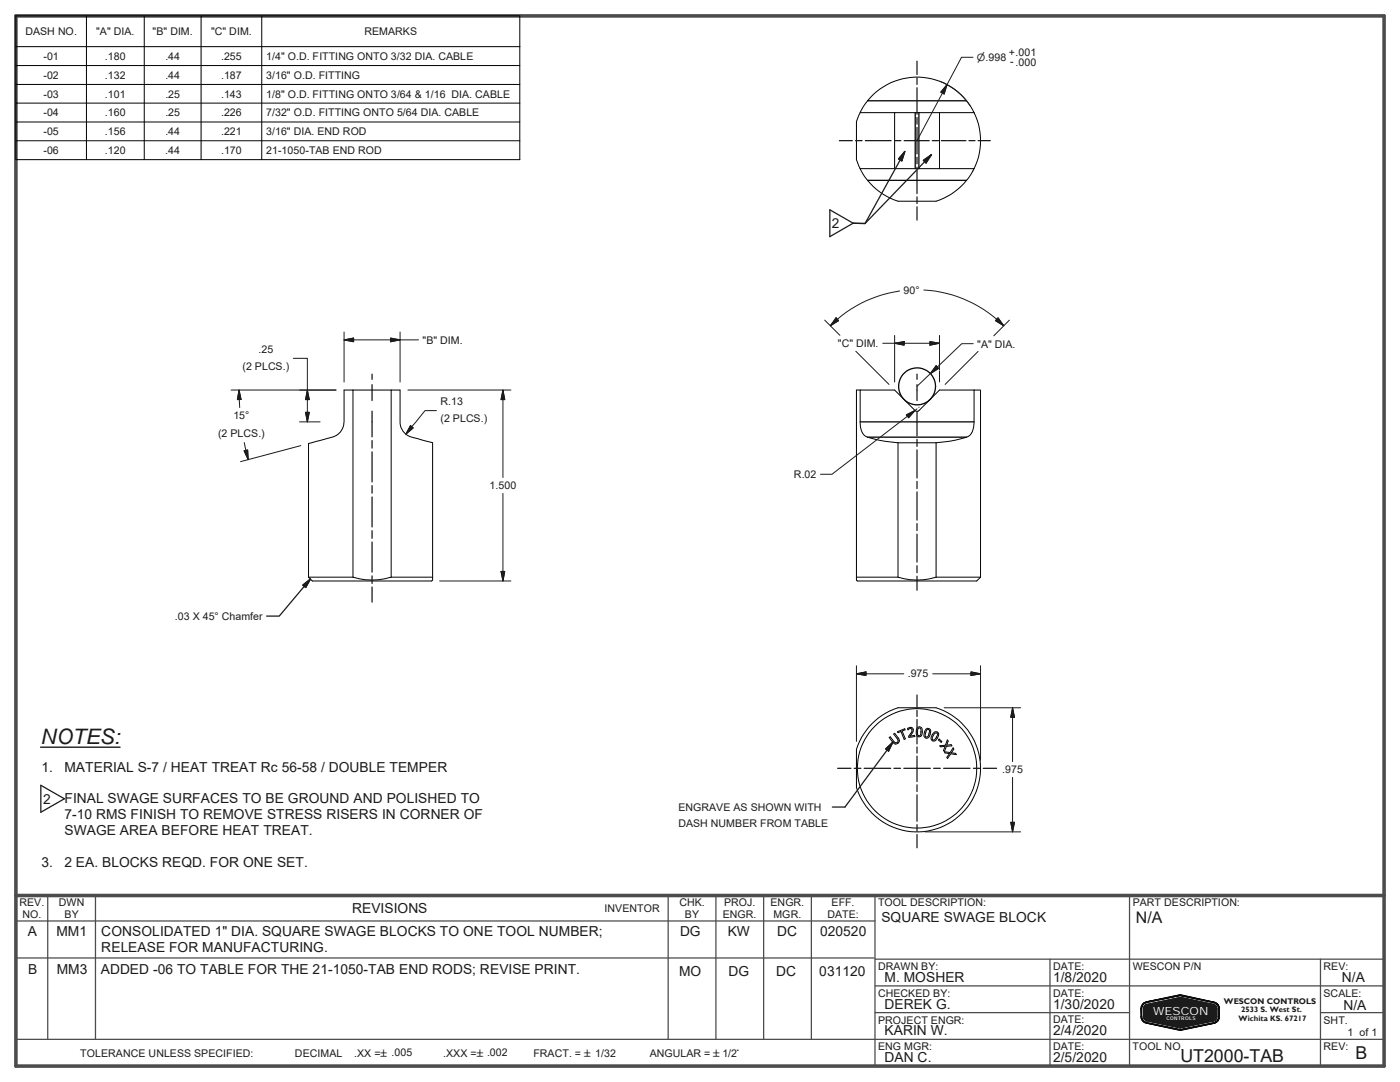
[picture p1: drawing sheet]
<svg xmlns="http://www.w3.org/2000/svg" width="279mm" height="216mm" viewBox="0 0 279 216" stroke-linecap="round" stroke-linejoin="round" font-family="sans-serif">
<g fill="none" stroke="#000" stroke-width=".2">
<path d="M3.2 3.2h100.5v28.7h-100.5zM3.2 9.3h100.5M3.2 13.1h100.5M3.2 16.8h100.5M17.3 3.2v28.7M28.8 3.2v28.7M40.1 3.2v28.7M52.2 3.2v28.7M3.2 20.6h100.5M3.2 24.3h100.5M3.2 28.1h100.5M171.7 33.7v.1a12.8 12.8 0 0 0 7.5 6.4h7.6a12.5 12.5 0 0 0 7.6-6.5"/>
<path d="M171.7 22.5l-.8 1.8v7.6l.8 1.8M171.7 33.7h22.7M178.5 22.5h-6.8v-.2a12.7 12.7 0 0 1 11.4-6.9 12.7 12.7 0 0 1 11.3 7.1M187.5 22.5v11.2M194.4 22.5h-15.9v11.2M194.4 22.5a12.7 12.7 0 0 1 0 11.2M70.4 77.8h-1.7v6.4a3.3 3.3 0 0 1-3 3.2l-4.1 1.1v26.7M70.4 77.8h7.7M70.4 77.8v37.4M78.1 77.8h1.7v6.4a3.2 3.2 0 0 0 3 3.2l3.5 .9v27.4a1.16 1.16 0 0 1-1.2 .2h-22.8l-.7-.7M78.1 77.8v37.4M171.7 77.8v6.4a2.8 2.8 0 0 0 2.6 3.3l1.9 .5 3 .3"/>
<path d="M171.7 77.8h6.8l4.4 4.3 .5-.2 4.1-4.1h6.9M171.7 77.8h-.8v37.4M194.4 77.8h1.3v37.4M194.4 77.8v6.6a2.77 2.77 0 0 1-2.6 3.1l-2 .5-3 .3M179.2 88.3h7.6M179.2 88.3v26.9M186.8 88.3v26.9M61.6 115.2h8.8M70.4 115.2a13 13 0 0 0 7.7 0M78.1 115.2h8.2M170.9 115.2h8.3M170.9 115.2v.5a.42 .42 0 0 0 .7 .2h23.3l.8-.7"/>
<path d="M179.2 115.2a12.9 12.9 0 0 0 7.6 0M186.8 115.2h8.9M174.1 144.4l1.3-1.2 1.4-.9a7.9 7.9 0 0 1 5.3-1.1h2.3a7.6 7.6 0 0 1 5.5 1.5 12.7 12.7 0 0 1 .8 20.7 12.7 12.7 0 0 1-19.8-6.3v-5.2a7.5 7.5 0 0 1 1.5-5.5zM177.5 147.2l.2-.2 .7 1a.44 .44 0 0 0 .7 .1 .44 .44 0 0 0 0-.7l-.7-.9 .2-.2 .7 1a.69 .69 0 0 1-.1 1 .69 .69 0 0 1-1-.2zM179.1 146l1.5-.6v.2l-.6 .3 .7 1.5-.3 .1-.6-1.5-.6 .2zM181.1 145.3a.67 .67 0 0 1 1.1 0 .67 .67 0 0 1-.2 1l-.4 .6 .9-.2 .1 .3-1.2 .2v-.3l.4-.7a.47 .47 0 0 0 .1-.7 .47 .47 0 0 0-.7 .1zM183.1 145.2a.6 .6 0 0 1 .7 0 .6 .6 0 0 1 .3 .6 .89 .89 0 0 1-.7 1.2 .74 .74 0 0 1-.5-1v-.5zM183.3 145.3a.47 .47 0 0 1 .5 .2 .47 .47 0 0 1 0 .5 .45 .45 0 0 1-.1 .6 .45 .45 0 0 1-.5 .1l-.1-1zM184.8 145.5a.6 .6 0 0 1 .8 0 .6 .6 0 0 1 .1 .8 .91 .91 0 0 1-.9 1 .74 .74 0 0 1-.3-1.1zM185 145.6a.39 .39 0 0 1 .5 .1 .39 .39 0 0 1-.1 .5 .72 .72 0 0 1-.6 .9 1.2 1.2 0 0 1 .2-1.5zM186.3 146.3a.6 .6 0 0 1 .9-.1 .6 .6 0 0 1 0 .8 .91 .91 0 0 1-1.1 .8 1.01 1.01 0 0 1 .2-1.5zM186.6 146.3a.37 .37 0 0 1 .5 .1 .37 .37 0 0 1-.1 .5l-.1 .2a.54 .54 0 0 1-.8 .5v-.5z"/>
<path d="M187.4 147.5l.6 .5-.2 .1-.5-.4zM187.6 148.8l1.1-.1 .4-1 .1 .2-.3 .8 .9-.1 .2 .2-1.1 .1-.4 1.1-.2-.2 .3-.9-.9 .1zM188.5 150l1.1 .2 .6-1 .2 .3-.5 .7 .8 .1 .1 .3-1.1-.2-.6 1-.1-.3 .5-.7-.9-.2z"/>
<circle cx="183" cy="153.3" r="11.9"/>
</g>
<g fill="none" stroke="#000" stroke-width=".25">
<path d="M173.1 36h19.8M173.1 20.1h19.8M182.6 22.5v11.2M183.4 22.5v11.2M171.7 84.2h22.7M173.1 87.2h19.8M228.1 200.3l.7-.4 6.7-1.4 7.3 1.7 .5 .8v2.1l-.3 .7-.7 .4-6.8 1.4-7.2-1.7-.4-.3-.2-.8 .1-1.8zM228.2 200.4l.6-.4 6.7-1.4 7.2 1.7 .3 .3 .2 .4v2.1l-.2 .5-.7 .5-6.8 1.4-7.1-1.6-.4-.4-.2-.7 .1-1.8z"/>
<circle cx="183" cy="77.1" r="3.7"/>
</g>
<g fill="#1b1b1b" stroke="#1b1b1b" stroke-width=".2">
<path d="M228.6 200.6l.3-.2z"/>
<path d="M228.4 200.7l.5-.3z"/>
<path d="M228.4 200.7l.5-.3-.6 .5z"/>
<path d="M228.3 200.9l.6-.5-.6 .6z"/>
<path d="M228.3 201l.6-.6-.7 .9z"/>
<path d="M228.9 200.4l-.7 2.4v-1.5z"/>
<path d="M228.9 200.4v3.3l-.7-.9z"/>
<path d="M228.2 202.8l.7 .9z"/>
<path d="M228.3 203l.6 .7z"/>
<path d="M228.3 203.2l.6 .5z"/>
<path d="M228.4 203.3l.5 .4z"/>
<path d="M228.6 203.5l.3 .2z"/>
<path d="M228.9 200.4l6.6-1.4-6.6 4.7z"/>
<path d="M228.9 203.7l6.6-4.7v6.1z"/>
<path d="M235.5 199l6.7 1.4-6.7 4.7z"/>
<path d="M235.5 205.1l6.7-4.7v3.3z"/>
<path d="M242.2 200.4l.6 .9-.6 2.4z"/>
<path d="M242.8 201.3v1.6l-.6 .8z"/>
<path d="M242.8 202.9l-.6 .8z"/>
<path d="M242.8 203.1l-.6 .6z"/>
<path d="M242.2 203.7l.5-.5z"/>
<path d="M242.2 203.7l.5-.3z"/>
<path d="M242.2 203.7l.3-.2z"/>
<path d="M242.2 200.4l.6 .7v.2z"/>
<path d="M242.2 200.4l.6 .7z"/>
<path d="M242.2 200.4l.5 .5z"/>
<path d="M242.2 200.4l.5 .3z"/>
<path d="M242.2 200.4l.3 .2z"/>
<path d="M228.8 199.9l6.7-1.3-6.7 1.4z"/>
<path d="M228.5 200l.3-.1v.1z"/>
<path d="M228.5 200h.3l-.2 .1z"/>
<path d="M228.2 200.2l.3-.2 .1 .1z"/>
<path d="M228.2 200.2l.4-.1-.3 .2z"/>
<path d="M228.2 200.2l.1 .1-.3 .1z"/>
<path d="M228 200.4l.3-.1z"/>
<path d="M228 200.4h.1l-.2 .3z"/>
<path d="M227.9 200.7l.2-.3-.1 .3z"/>
<path d="M227.9 200.7h.1l-.2 .2z"/>
<path d="M228 200.7l-.2 .2z"/>
<path d="M227.8 200.9l.1 .1-.2 .3z"/>
<path d="M227.9 201l-.2 .3z"/>
<path d="M227.7 201.3h.1v1.5z"/>
<path d="M227.7 201.3l.1 1.5h-.1z"/>
<path d="M227.7 202.8l.2 .3z"/>
<path d="M227.7 202.8l.2 .3-.1 .1z"/>
<path d="M227.8 203.2l.1-.1 .1 .3z"/>
<path d="M227.8 203.2l.2 .2h-.1z"/>
<path d="M227.9 203.4h.1l.1 .2z"/>
<path d="M227.9 203.4l.2 .2-.1 .1z"/>
<path d="M228 203.7l.1-.1 .2 .2z"/>
<path d="M228 203.7l.3 .1z"/>
<path d="M228.2 203.9l.4 .1z"/>
<path d="M228.6 204h.2h-.3z"/>
<path d="M228.5 204h.3z"/>
<path d="M228.8 204l6.7 1.5z"/>
<path d="M228.8 204.1l6.7 1.4v.1z"/>
<path d="M235.5 205.5l6.8-1.3-6.8 1.4z"/>
<path d="M235.5 198.6l6.8 1.4z"/>
<path d="M235.5 198.5l6.8 1.5-6.8-1.4z"/>
<path d="M228.8 199.9l6.7-1.4v.1z"/>
<path d="M242.3 200h.3z"/>
<path d="M242.3 200.1l.3-.1-.1 .2z"/>
<path d="M242.6 200l.2 .2h-.3z"/>
<path d="M242.5 200.2h.3z"/>
<path d="M242.8 200.2l.3 .2z"/>
<path d="M242.8 200.3l.3 .1-.1 .1z"/>
<path d="M243 200.5l.1-.1 .1 .3z"/>
<path d="M243 200.5l.2 .2h-.1z"/>
<path d="M243.1 200.7h.1l.1 .3z"/>
<path d="M243.1 200.7l.2 .3h-.1z"/>
<path d="M243.2 201h.1v.3z"/>
<path d="M243.2 201l.1 .3z"/>
<path d="M243.2 201.3h.1v1.6z"/>
<path d="M243.2 201.3l.1 1.6h-.1z"/>
<path d="M243.2 202.9h.1l-.1 .3z"/>
<path d="M243.3 202.9v.3h-.1z"/>
<path d="M243.2 203.2h.1l-.2 .2z"/>
<path d="M243.3 203.2l-.1 .3-.1-.1z"/>
<path d="M243.1 203.4l.1 .1-.2 .1z"/>
<path d="M243 203.6l.2-.1-.1 .2z"/>
<path d="M243 203.6l.1 .1-.3 .1z"/>
<path d="M242.8 203.8l.3-.1z"/>
<path d="M242.5 204l.3-.1z"/>
<path d="M242.5 204l.3-.1-.2 .2z"/>
<path d="M242.3 204.1l.2-.1 .1 .1z"/>
<path d="M242.3 204.1h.3l-.3 .1z"/>
<path d="M235.5 205.5l6.8-1.4v.1z"/>
<path d="M77.9 67.5l1.9 .3-1.9 .4z"/>
<path d="M68.7 67.8l1.9-.3v.7z"/>
<path d="M61.3 77.8l.4 1.9h-.7z"/>
<path d="M61 82.3h.7l-.4 1.9z"/>
<path d="M47.7 77.8l.4 1.9h-.7z"/>
<path d="M48.7 90l.7-.2 .1 1.9z"/>
<path d="M81.9 84.9l.6 .5-1.5 1.2z"/>
<path d="M199.2 63.4l1.1 1.6-1.6-1z"/>
<path d="M166.9 63.4l.5 .6-1.7 1z"/>
<path d="M180.9 82.8l1.7-.9-1.3 1.5z"/>
<path d="M202.1 141.2l.4 1.9h-.8z"/>
<path d="M201.7 164.1h.8l-.4 1.9z"/>
<path d="M170.9 134.5l1.9-.4v.7z"/>
<path d="M193.8 134.1l1.9 .4-1.9 .3z"/>
<path d="M189 16.9l-.6 1.9-.7-.4z"/>
<path d="M100.4 77.8l.3 1.9h-.7z"/>
<path d="M100 114h.7l-.3 1.9z"/>
<path d="M186.8 73l.5 .5-1.6 1z"/>
<path d="M178.5 68.5l1.9-.3v.7z"/>
<path d="M185.6 68.2l1.9 .3-1.9 .4z"/>
</g>
<path d="M3.2 3.2h273v209.5h-273zM3.2 178.7h273" fill="none" stroke="#4c4c4c" stroke-width=".71"/>
<path d="M235.5 199l6.9 1.5 .4 .5-.1 2.3-.5 .4-6.7 1.4-6.6-1.4-.6-.4-.1-.5" fill="none" stroke="#1b1b1b" stroke-width=".36"/>
<g fill="none" stroke="#1b1b1b" stroke-width=".25">
<path d="M183 12.2v2.7M183 15.5v1.3M183 17.5v5.3M167.5 28.1h2.6M170.7 28.1h1.3M172.7 28.1h5.1M178.5 28.1h1.3M180.4 28.1h5M180.6 30.2l-.6 1.9-.7-.4zM180.6 30.2l-8 14.4-2.3-.1M182.9 34l-10.3 10.6-2.3-.1M183 23.5v1.3"/>
<path d="M183 25.4v5.3M183 31.4v1.3M183 33.4v5.2M183 39.3v1.3M184.3 32l1.6-1.1-1.1 1.6zM185.9 30.9l-2.8 2.8M186.1 28.1h1.2M187.9 28.1h4.9M193.4 28.1h1.2M195.2 28.1h2.4M165.6 41.9l4.7 2.6-4.7 2.7zM183 41.3v2.6"/>
<path d="M74.3 74.7v1M74.3 76.8v3.1M183 74.7v1M183 76.8v3.1M74.3 82v5.2M74.3 87.9v1.5M74.3 90.2v6M74.3 96.9v1.5M74.3 99.2v6M183 82v5M183 87.7v1.4M183 89.8v5.6"/>
<path d="M183 96.1v1.4M183 98.2v5.6M60.4 116.8l1.6-1.3-1 1.7zM62 115.5l-6.3 7.4h-2.5M74.3 105.9v1.5M74.3 108.2v6M74.3 114.9v1.5M74.3 117.1v3M183 104.5v1.4M183 106.6v5.6M183 112.9v1.4M183 115v2.8"/>
<path d="M183 138.7v2.4M8.1 156.7l4.7 2.7-4.7 2.7zM167.2 153.3h2.6M170.5 153.3h1.3M172.5 153.3h5.3M174.3 153.4l-5.7 7.6h-2.5M176.8 149.4l1.4-1.3-.9 1.8zM178.2 148.1l-3.8 5.1M178.4 153.3h1.3M180.4 153.3h5.3M183 141.7v1.3M183 143.6v4.8"/>
<path d="M183 149.1v1.2M183 150.9v5.1M183 156.6v1.3M183 158.6v5.3M186.3 153.3h1.4M188.3 153.3h5.3M194.3 153.3h1.3M196.2 153.3h2.7M183 164.5v1.4M183 166.5v2.7M235.5 199l-6.8 1.5-.4 .5-.1 1.8"/>
</g>
<g fill="none" stroke="#4c4c4c" stroke-width=".25">
<path d="M9.5 178.7v28.7M19 178.7v28.7M133.3 178.7v28.7M142.9 178.7v28.7M152.4 178.7v28.7M161.9 178.7v28.7M174.6 178.7v34M225.4 178.7v34M3.3 191.2h171.2M3.3 183.8h171.3M174.6 196.7h101.6M174.6 191.4h101.6"/>
<path d="M209.5 191.4v21.3M263.5 191.4v21.3M3.3 207.4h272.9M174.6 202.1h50.8M263.5 202.1h12.7"/>
</g>
<g fill="none" stroke="#1b1b1b" stroke-width=".2">
<path d="M187.6 16.2a12.5 12.5 0 0 1 6 4.9M189 16.9l-.6 1.9-.7-.4zM194.2 11.4h-2.3l-8.9 16.7M179.6 58.1a24.3 24.3 0 0 0-13.9 6.9M184.4 57.9a24.3 24.3 0 0 1 15.9 7.1M46.1 77.8h21M47.7 77.8l.1 3.5M47.7 77.8l.4 1.9h-.7zM58.5 71.5h2.8v12.7M61.3 77.8l.4 1.9h-.7zM68.7 67.8l1.9-.3v.7zM68.7 66.3v9.9"/>
<path d="M77.9 67.5l1.9 .3-1.9 .4zM79.8 66.3v9.9M81.4 77.8h20.6M83.5 67.8h-14.8M100.4 77.8v17.5M100.4 77.8l.3 1.9h-.7zM164.6 63.9l3 3M166.9 63.4l.5 .6-1.7 1zM170.8 70.1l6.6 6.6M176.2 68.5h11.3M178.5 68.5l1.9-.3v.7zM178.5 66.9v9.3"/>
<path d="M185.6 68.2l1.9 .3-1.9 .4zM186.8 73l.5 .5-1.6 1zM187.5 66.9v6.9M187.5 74v2.2M194.2 68.6h-2.3l-8.9 8.5M195.2 70.1l-6.6 6.6M199.2 63.4l1.1 1.6-1.6-1zM201.4 63.9l-3.1 3.1M48.7 90l.7-.2 .1 1.9zM48.7 88.3l.8 3.4M59.8 84.2h4.1M60 88.9l-12 3.2"/>
<path d="M61 82.3h.7l-.4 1.9zM81.9 84.9l.6 .5-1.5 1.2zM87.1 81.9h-2.3l-3.8 4.7M100.4 98.4v17.5M180.9 82.8l1.7-.9-1.3 1.5zM183 81.6l-17 13h-2.3M183.4 81.2v.1M87.7 115.9h14.3M100 114h.7l-.3 1.9zM170.9 134.5l1.9-.4v.7zM170.9 134.5h9.5M170.9 132.8v15.1"/>
<path d="M186.1 134.5h9.6M193.8 134.1l1.9 .4-1.9 .3zM195.7 132.8v18.9M188.4 141.2h15.3M202.1 141.2v10.8M202.1 155.1v10.9M202.1 141.2l.4 1.9h-.8zM184.6 166h19.1M201.7 164.1h.8l-.4 1.9z"/>
</g>
<g fill="#1b1b1b" stroke="#1b1b1b" stroke-width=".25">
<path d="M176.8 149.4l1.4-1.3-.9 1.8z"/>
<path d="M60.4 116.8l1.6-1.3-1 1.7z"/>
<path d="M180.6 30.2l-.6 1.9-.7-.4z"/>
<path d="M184.3 32l1.6-1.1-1.1 1.6z"/>
</g>
<path d="M8.1 149.1h15.9" fill="none" stroke="#1b1b1b" stroke-width=".28"/>
<text font-size="4.3" fill="#1b1b1b" x="8.1" y="148.4">NOTES:</text>
<g font-size="3.5" fill="#1b1b1b">
<text x="235.6" y="211.8">UT2000-TAB</text>
<text x="270.5" y="211.3">B</text>
</g>
<text font-size="3.2" fill="#1b1b1b" x="226.7" y="184.2">N/A</text>
<g font-size="2.8" fill="#1b1b1b">
<text x="8.3" y="153.9">1.</text>
<text x="12.9" y="153.9">MATERIAL S-7 / HEAT TREAT Rc 56-58 / DOUBLE TEMPER</text>
<text x="8.6" y="160.4">2</text>
<text x="12.9" y="160.3">FINAL SWAGE SURFACES TO BE GROUND AND POLISHED TO</text>
<text x="12.9" y="166.6">SWAGE AREA BEFORE HEAT TREAT.</text>
<text x="12.9" y="163.5">7-10 RMS FINISH TO REMOVE STRESS RISERS IN CORNER OF</text>
<text x="8.3" y="173">3.</text>
<text x="12.8" y="173">2 EA. BLOCKS REQD. FOR ONE SET.</text>
<text x="70.3" y="182.2">REVISIONS</text>
<text x="175.9" y="183.9">SQUARE SWAGE BLOCK</text>
<text x="5.6" y="186.8">A</text>
<text x="11.3" y="186.8">MM1</text>
<text x="20.2" y="186.8">CONSOLIDATED 1&quot; DIA. SQUARE SWAGE BLOCKS TO ONE TOOL NUMBER;</text>
<text x="20.2" y="189.9">RELEASE FOR MANUFACTURING.</text>
<text x="135.7" y="186.9">DG</text>
<text x="145.2" y="186.9">KW</text>
<text x="155.1" y="186.9">DC</text>
<text x="163.7" y="186.9">020520</text>
<text x="5.6" y="194.4">B</text>
<text x="11.3" y="194.4">MM3</text>
<text x="20.1" y="194.3">ADDED -06 TO TABLE FOR THE 21-1050-TAB END RODS; REVISE PRINT.</text>
<text x="135.5" y="194.7">MO</text>
<text x="145.4" y="194.7">DG</text>
<text x="154.9" y="194.7">DC</text>
<text x="163.5" y="194.7">031120</text>
<text x="176.5" y="195.9">M. MOSHER</text>
<text x="210.2" y="195.9">1/8/2020</text>
<text x="267.8" y="196">N/A</text>
<text x="176.5" y="201.3">DEREK G.</text>
<text x="210.2" y="201.3">1/30/2020</text>
<text x="268.1" y="201.5">N/A</text>
<text x="176.5" y="206.5">KARIN W.</text>
<text x="210.2" y="206.6">2/4/2020</text>
<text x="176.5" y="211.9">DAN C.</text>
<text x="210.2" y="211.9">2/5/2020</text>
</g>
<text font-size="2.7" fill="#1b1b1b" x="166" y="45.5">2</text>
<text font-size="2.3" fill="#fff" x="230.1" y="202.5">WESCON</text>
<g font-size="2.1" fill="#1b1b1b">
<text x="5.1" y="7">DASH NO.</text>
<text x="8.7" y="12">-01</text>
<text x="19.2" y="7">&quot;A&quot; DIA.</text>
<text x="21" y="12">.180</text>
<text x="30.5" y="7">&quot;B&quot; DIM.</text>
<text x="33" y="12">.44</text>
<text x="42.1" y="7">&quot;C&quot; DIM.</text>
<text x="44.2" y="12">.255</text>
<text x="53.1" y="12">1/4&quot; O.D. FITTING ONTO 3/32 DIA. CABLE</text>
<text x="72.7" y="7">REMARKS</text>
<text x="201.3" y="11.2">+.001</text>
<text x="8.7" y="15.7">-02</text>
<text x="21" y="15.7">.132</text>
<text x="33" y="15.7">.44</text>
<text x="44.2" y="15.7">.187</text>
<text x="53.1" y="15.7">3/16&quot; O.D. FITTING</text>
<text x="201.6" y="13.1">- .000</text>
<text x="8.7" y="19.5">-03</text>
<text x="8.7" y="23.2">-04</text>
<text x="21" y="19.5">.101</text>
<text x="21" y="23.2">.160</text>
<text x="33" y="19.5">.25</text>
<text x="33" y="23.2">.25</text>
<text x="44.2" y="19.5">.143</text>
<text x="44.2" y="23.2">.226</text>
<text x="53.1" y="19.5">1/8&quot; O.D. FITTING ONTO 3/64 &amp; 1/16 DIA. CABLE</text>
<text x="53.1" y="23.2">7/32&quot; O.D. FITTING ONTO 5/64 DIA. CABLE</text>
<text x="8.7" y="27">-05</text>
<text x="21" y="27">.156</text>
<text x="33" y="27">.44</text>
<text x="44.2" y="27">.221</text>
<text x="53.1" y="27">3/16&quot; DIA. END ROD</text>
<text x="8.7" y="30.7">-06</text>
<text x="20.9" y="30.7">.120</text>
<text x="33" y="30.7">.44</text>
<text x="44.1" y="30.7">.170</text>
<text x="53.1" y="30.7">21-1050-TAB END ROD</text>
<text x="180.3" y="58.6">90°</text>
<text x="51.6" y="70.4">.25</text>
<text x="84.3" y="68.6">&quot;B&quot; DIM.</text>
<text x="167.2" y="69.3">&quot;C&quot; DIM.</text>
<text x="195" y="69.3">&quot;A&quot; DIA.</text>
<text x="48.4" y="73.7">(2 PLCS.)</text>
<text x="46.6" y="83.7">15°</text>
<text x="87.9" y="80.8">R.13</text>
<text x="43.5" y="87.1">(2 PLCS.)</text>
<text x="87.9" y="84.2">(2 PLCS.)</text>
<text x="158.5" y="95.4">R.02</text>
<text x="97.7" y="97.6">1.500</text>
<text x="34.9" y="123.7">.03 X 45° Chamfer</text>
<text x="181.1" y="135.2">.975</text>
<text x="200" y="154.3">.975</text>
<text x="135.4" y="161.8">ENGRAVE AS SHOWN WITH</text>
<text x="135.4" y="165">DASH NUMBER FROM TABLE</text>
<text x="3.9" y="180.8">REV.</text>
<text x="4.5" y="183.2">NO.</text>
<text x="11.8" y="180.8">DWN</text>
<text x="12.9" y="183.2">BY</text>
<text x="120.6" y="182">INVENTOR</text>
<text x="135.6" y="180.8">CHK.</text>
<text x="136.7" y="183.2">BY</text>
<text x="144.3" y="183.2">ENGR.</text>
<text x="144.5" y="180.8">PROJ.</text>
<text x="153.8" y="180.8">ENGR.</text>
<text x="154.4" y="183.2">MGR.</text>
<text x="165.1" y="183.2">DATE:</text>
<text x="166" y="180.8">EFF.</text>
<text x="175.3" y="180.9">TOOL DESCRIPTION:</text>
<text x="226.1" y="180.9">PART DESCRIPTION:</text>
<text x="175.2" y="193.5">DRAWN BY:</text>
<text x="210.2" y="193.5">DATE:</text>
<text x="226.1" y="193.6">WESCON P/N</text>
<text x="264.1" y="193.5">REV:</text>
<text x="175.2" y="198.9">CHECKED BY:</text>
<text x="210.2" y="198.9">DATE:</text>
<text x="264.2" y="198.9">SCALE:</text>
<text x="175.2" y="204.2">PROJECT ENGR:</text>
<text x="175.2" y="209.6">ENG MGR:</text>
<text x="210.2" y="209.6">DATE:</text>
<text x="210.2" y="204.2">DATE:</text>
<text x="226" y="209.6">TOOL NO.</text>
<text x="264.2" y="209.6">REV:</text>
<text x="264.2" y="204.2">SHT.</text>
<text x="268.9" y="206.7">1 of 1</text>
<text x="16" y="210.8">TOLERANCE UNLESS SPECIFIED:</text>
<text x="58.9" y="210.8">DECIMAL</text>
<text x="70.7" y="210.8">.XX =±.005</text>
<text x="88.4" y="210.8">.XXX =±.002</text>
<text x="106.5" y="210.8">FRACT. = ± 1/32</text>
<text x="129.7" y="210.8">ANGULAR = ±1/2°</text>
</g>
<text font-size="2" fill="#1b1b1b" x="195" y="12.2">⌀.998</text>
<g font-size="1.6" fill="#1b1b1b">
<text x="244.3" y="200.3">WESCON CONTROLS</text>
<text x="247.2" y="203.7">Wichita KS. 67217</text>
<text x="247.7" y="202">2533 S. West St.</text>
</g>
<text font-size="1" fill="#fff" x="232.8" y="203.6">CONTROLS</text>
</svg>
